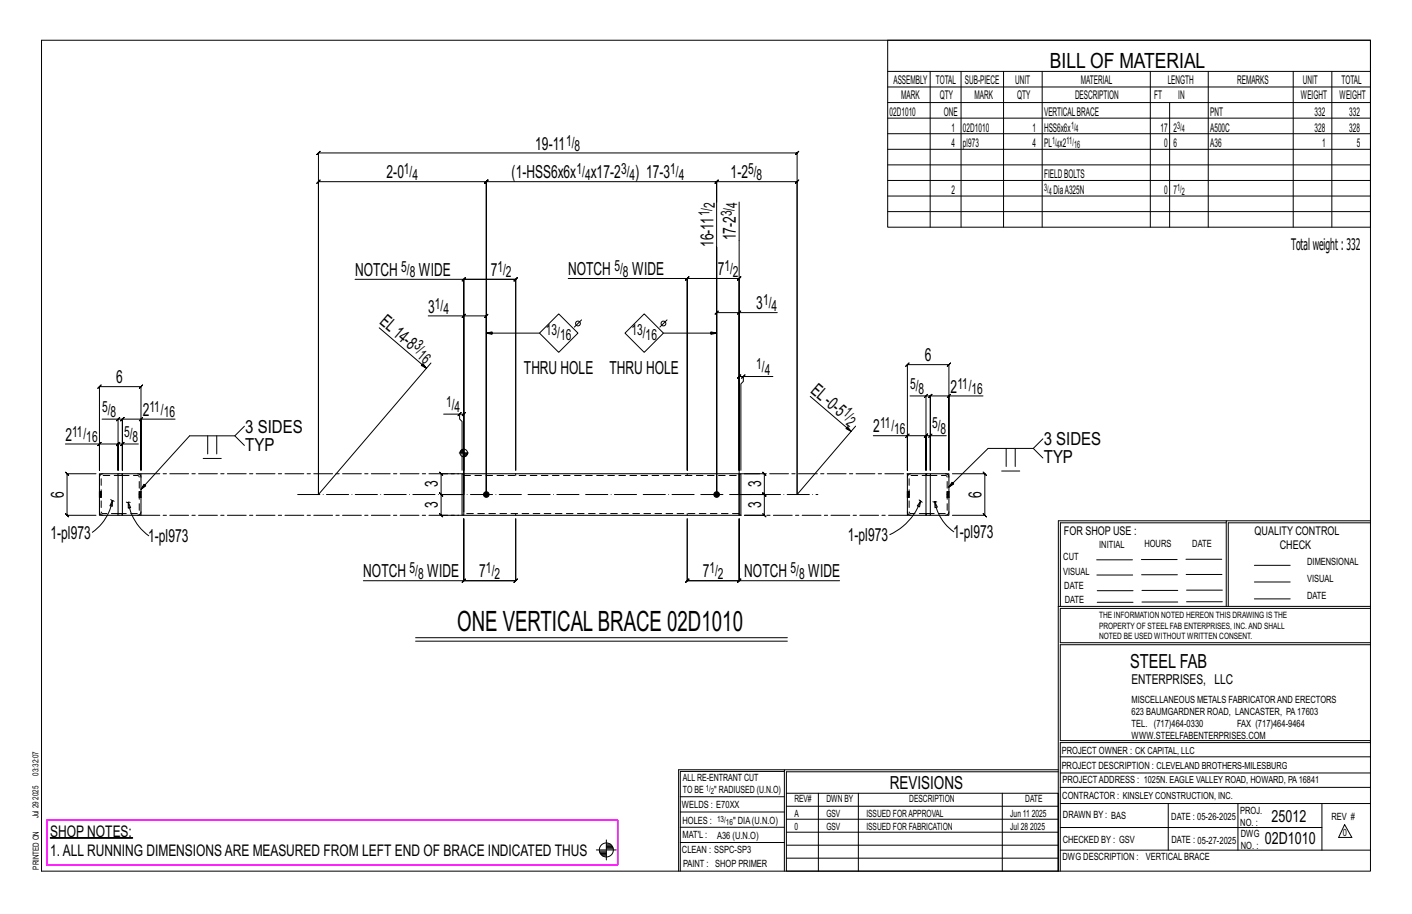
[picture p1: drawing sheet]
<svg xmlns="http://www.w3.org/2000/svg" width="432mm" height="279mm" viewBox="0 0 432 279" stroke-linecap="round" stroke-linejoin="round" font-family="sans-serif">
<g fill="#000" stroke="#000" stroke-width=".31">
<path d="M15.4 256.1h25.2v.1h-25.2z"/>
<circle cx="148.7" cy="151.2" r=".86"/>
<circle cx="219.2" cy="151.2" r=".86"/>
</g>
<g fill="none" stroke="#000" stroke-width=".31">
<path d="M12.7 12.3h406.4v254h-406.4zM271.5 12.3h147.6v57.2h-147.6zM271.5 21.8h147.6M271.5 26.6h147.6M271.5 31.4h147.6M271.5 36.1h147.6M284.5 21.8v47.7M293.9 21.8v47.7M306.9 21.8v47.7M318.7 21.8v47.7M351.8 21.8v47.7M357.7 31.4v38.1"/>
<path d="M369.5 21.8v47.7M395.5 21.8v47.7M407.3 21.8v47.7M271.5 40.9h147.6M271.5 45.6h147.6M271.5 50.4h147.6M271.5 55.2h147.6M271.5 59.9h147.6M219.2 61.8v89.4v-75.6v75.6v-55.6l-.5 .5 1-1-.5 .5h6.8M226 61.8v82v-28.7l-.5 .5 1-1-.5 .5h1.3M271.5 64.7h147.6M108.6 85.4h33.2v58.4v-58.4l-.5 .5 1-1-.5 .5h15.9l-.5 .5 1-1-.5 .5v58.4v-58.4l.5-.5-1 1 .5-.5h-15.9"/>
<path d="M131 96.6h10.8v54.6v-24.6l.5-.5-1 1 .5-.5h-1.2M141.8 85.4l-.5 .5 1-1zM141.8 96.6l-.5 .5 1-1zM141.8 96.6h6.9l-.5 .5 1-1-.5 .5v54.6M173.8 85.1h36.4v58.7v-58.7l-.5 .5 1-1-.5 .5h15.8l-.5 .5 1-1-.5 .5v58.7v-58.7l.5-.5-1 1 .5-.5h-15.8M177.8 97.8l-2.2 2.2M197 96l5.9 5.8-5.9 5.9-5.9-5.9zM204 97.8l-2.2 2.2M210.7 84.6l-1 1zM226.5 95.1l-1 1zM237.7 95.6h-11.7v55.6M116 100.2l14.4 12.4-1.6-.9 .5-.5 1.1 1.4"/>
<path d="M131.8 111l-34.4 40.2M148.7 101.8l1.8 .4v-.7l-1.8 .3h16.3M165 101.8l5.9-5.8 5.8 5.8-5.8 5.9zM202.9 101.8h16.3l-1.8 .4v-.7l1.8 .3M227.3 115.1l.5-.5-1 1zM236.4 115.1h-9.1v1.5l-.7 .7v26.5M29.9 136.2l1-1zM30.4 135.7h5.7l-.5 .5 1-1-.5 .5v8.1M31.2 128.1h4.9v15.7v-8.1l-.5 .5 1-1-.5 .5h1.3M35.6 128.6l1-1zM36.1 128.1h1.3l-.5 .5 1-1-.5 .5v15.7M36.9 136.2l1-1z"/>
<path d="M42.3 135.7h-4.9v8.1M42.6 128.6l1-1zM43.1 128.1h-5.7l.5-.5-1 1 .5-.5v15.7M53.5 128.1h-10.4v15.7v-25.6l.5-.5-1 1 .5-.5h-12.7l.5-.5-1 1 .5-.5v25.6v-8.1h-10.4M63.5 133.2v5.6M66.3 133.2v5.6M71.8 133.2l2.9 3M74.7 130.3l-2.9 2.9h-13.8l-14.9 16.4 .9-1.6 .6 .5-1.5 1.1M135.7 126.6h4.9v1.5l.7 .7v15M140.1 127.1l1-1zM140.4 138.5h2.8M140.8 138v.5"/>
<path d="M141 137.7v.8M141.2 137.5v1M141.4 137.4v1.1M141.6 137.3v1.2M141.8 137.1v13M142 138.5v1.1M142.3 138.5v1.1M142.5 138.5v.9M142.7 138.5v.8M142.9 138.5v.5M247.8 121.2l12.5 10.7-1.6-.9 .5-.5 1.1 1.4M261.7 130.3l-17.9 20.9"/>
<path d="M277 133.7l1-1zM277.5 133.2h5.7l-.5 .5 1-1-.5 .5v10.6M278.3 121h4.9v22.8v-10.6l-.5 .5 1-1-.5 .5h1.3M282.7 121.5l1-1zM283.2 121h1.3l-.5 .5 1-1-.5 .5v22.8M284 133.7l1-1zM289.4 133.2h-4.9v10.6M289.7 121.5l1-1zM290.2 121h-5.7l.5-.5-1 1 .5-.5v22.8M300.6 121h-10.4v22.8v-32.3l.5-.5-1 1 .5-.5h-12.7l.5-.5-1 1 .5-.5v32.3v-10.6h-10.4M307.7 137.1v5.5M310.5 137.1v5.5"/>
<path d="M316 137.1l2.9 2.9M318.9 134.1l-2.9 3h-13.8l-12.1 11.8 1-1.5 .5 .6-1.5 .9M29.4 144.8h-8.9l-.5-.5 1 1-.5-.5v12.7l-.5-.5 1 1-.5-.5h8.9M33.9 152.7l.5 .3M34.4 153l-.1 1.8-.7-.2zM34.4 153a15 15 0 0 1-6.2 9.7M34.4 153l.5 .3M38.6 153.5l.6 .1M39.2 153.6l.8 1.6-.8 .1zM39.2 153.6a15.7 15.7 0 0 0 6.3 10.2M39.2 153.6h.6M62.1 140.1h5.6"/>
<path d="M97.4 151.2v-104.4l-.5 .5 1-1-.5 .5h146.4l-.5 .5 1-1-.5 .5v104.4M97.4 151.2v-95.7l-.5 .5 1-1-.5 .5h51.3l-.5 .5 1-1-.5 .5v95.7v-95.7l-.5 .5 1-1-.5 .5h70.5l-.5 .5 1-1-.5 .5v6.3v-6.3l-.5 .5 1-1-.5 .5h24.6l-.5 .5 1-1-.5 .5v95.7M140.2 144.8h-5.3l-.5-.5 1 1-.5-.5v6.4l-.5-.5 1 1-.5-.5h6.4h-6.4l-.5-.5 1 1-.5-.5v6.3l-.5-.5 1 1-.5-.5h5.3M227.6 144.8h6.1l-.5-.5 1 1-.5-.5v6.4l-.5-.5 1 1-.5-.5h-7.1h7.1l-.5-.5 1 1-.5-.5v6.3l-.5-.5 1 1-.5-.5h-6.1M281.1 152.8l.4 .4M281.5 153.2l-.3 1.8-.7-.3zM281.5 153.2a18.2 18.2 0 0 1-9.4 10.2M281.5 153.2l.5 .4M285.3 153.4h.6M285.9 153.4l.8 1.6-.8 .2zM285.9 153.4a14.2 14.2 0 0 0 5.8 9.2M285.9 153.4l.6 .1"/>
<path d="M291.2 144.8h10l-.5-.5 1 1-.5-.5v12.7l-.5-.5 1 1-.5-.5h-10M306.3 144h5.5M375 159.8h-50.7v25.6M375 159.2h-51.3l-.1 107.1M419.1 159.2h-44.1v26.2M419.1 159.8h-43.5v25.6M111.1 177.5h30.7v-18.9v18.9l-.5 .5 1-1-.5 .5h15.9l-.5 .5 1-1-.5 .5v-18.9v18.9l.5-.5-1 1 .5-.5h-15.9M141.8 177.5l-.5 .5 1-1zM226 177.5h-15.8l.5-.5-1 1 .5-.5v-18.9v18.9l-.5 .5 1-1-.5 .5h15.8l-.5 .5 1-1-.5 .5v-18.9v18.9h30.8M226.5 177l-1 1zM335.4 171.1h10.9M335.4 175.8h11"/>
<path d="M349 171h11M349.1 175.7h11M362.7 171h10.9M362.7 175.6h11M383.6 172.8h11M383.6 177.9h11M127.1 194.9h113.7M127.1 196h113.7M323.7 185.4h95.4M335.5 184.1h11M335.5 180.6h11M349.2 184h11"/>
<path d="M349.2 180.5h11M362.9 180.4h10.9M362.9 184h10.9M383.6 183.1h11M419.1 186h-94.9v10.5h94.9M419.1 197.1h-94.9v29.3h94.9v.6h-94.9v39.3M239.9 235.8h-31.9v30.5M239.9 235.3h-32.4v31M323.6 235.3h-83.7v31M323.6 235.9h-83.1v6.6M324.2 236.3h94.9M324.2 231.4h94.9"/>
<path d="M182.4 259.8h6.1M185.4 256.8v6.1M185.4 258.7h1.9M185.4 258.4h1.6M185.4 259.5h2.1M185.4 259.1h2M185.4 258h1.2M208 252.9h31.9M208 257.5h31.9M208 243.6h31.9M208 248.2h31.9M240.5 242.5h83.1v23.8h-83.1z"/>
<path d="M240.5 258.4h83.1M240.5 254.4h83.1M240.5 250.4h83.1M240.5 246.5h83.1M250.3 242.5v23.8M262.5 242.5v23.8M306.5 242.5v23.8M324.2 253h80.1M324.2 245.6h94.9M324.2 259.9h94.9M324.2 240.7h94.9M357.3 245.6v14.3"/>
<path d="M378.6 245.6v14.3M404.3 245.6v14.3M411.2 252.1l2.2 3.9h-4zM183.3 260.2h2.1M183.4 260.5h2M183.5 260.9h1.9M183.8 261.3h1.6M184.3 261.6h1.1M240.5 262.3h83.1"/>
<circle cx="176.7" cy="98.9" r=".74"/>
<circle cx="202.9" cy="98.9" r=".74"/>
<circle cx="141.8" cy="138.5" r="1.16"/>
<circle cx="185.4" cy="259.8" r="2.14"/>
</g>
<path d="M14.3 250.7h174.6v13.7h-174.6z" fill="none" stroke="#f0f" stroke-width=".5"/>
<g fill="none" stroke="#000" stroke-width=".32">
<path d="M30.4 150.3h.1M30.4 152h.1M30.4 144.8h5.7v12.7h-5.7zM30.9 150.3h.1M30.9 152h.1M36.1 144.8h1.2M36.1 157.5h1.3M36.1 157h1.2M37.3 145.4h.1M37.4 144.8h5.7v12.7h-5.7zM37.4 144.8l-.1 .6h-1.2M37.4 157l-.1 .5"/>
<path d="M42.6 150.3h.1M42.6 152h.1M43.1 150.3h.1M43.1 152h.1M141.3 144.8h.5v12.7h-.5zM141.8 144.8h84.2v12.7h-84.2M141.8 145.9v10.6M226 144.8h.6v12.7h-.6zM277.5 150.3h.1M277.5 152h.1M277.5 144.8h5.7v12.7h-5.7zM278 150.3h.1"/>
<path d="M278 152h.1M283.2 144.8h.1M283.2 157h1.3M283.3 157l-.1 .5M283.3 145.4h1.2M283.3 157.5h1.2M284.5 144.8h5.7v12.7h-5.7zM284.5 144.8h-1.2l-.1 .6M289.6 150.3h.1M289.6 152h.1M290.2 150.3h.1M290.2 152h.1"/>
</g>
<g fill="none" stroke="#000" stroke-width=".31" stroke-dasharray="2 1.4">
<path d="M30.4 150.8h.6v.4h-.6zM30.4 150.8v-.2h.6v.2M30.4 150.6v-.2h.6v.2M30.4 150.4v-.1M30.4 152h.1M30.4 151.8v.2h.6M30.4 151.5v.3h.6v.2M30.4 151.2v.3h.6v.3M30.4 156.5a1.06 1.06 0 0 0 1.1 1M30.4 152h.5M30.9 150.3h-.5M31 150.3v.1"/>
<path d="M31 151.2v.3M31.5 144.8a1.06 1.06 0 0 0-1.1 1.1M36.1 157h-4.6l-.4-.2-.2-.3 .1-10.8 .5-.3h4.6M37.4 145.4h4.7l.3 .1 .2 .4-.1 10.8-.4 .3h-4.7M42.1 157.5a1.06 1.06 0 0 0 1-1M42.6 151.2h.5v.3h-.5zM42.6 152h.1M42.6 151.2v-.4M42.6 152h.5M43.1 145.9a1.06 1.06 0 0 0-1-1.1M43.1 150.3h-.5M43.1 151.5v.3h-.5v-.3"/>
<path d="M43.1 151.8v.2h-.5v-.2M43.1 152h.1M43.1 150.3v.1M43.1 150.6v-.2l-.5-.1M43.1 150.8v-.2h-.5v-.2M43.1 151.2v-.4h-.5v-.2M141.8 145.4h84.2M157.7 157v.5M157.7 144.8v.6M210.2 145.4v-.6M210.2 157.5v-.5M226 157h-84.2"/>
<path d="M277.5 150.8h.5v.4h-.5zM277.5 150.8v-.2h.5v.2M277.5 150.6v-.2h.5v.2M277.5 150.4v-.1M277.5 152h.1M277.5 151.8v.2h.5M277.5 151.5v.3h.5v.2M277.5 151.2v.3h.5v.3M277.5 156.5a1.06 1.06 0 0 0 1 1M277.5 152h.5M278 150.3h-.5M278 150.3v.1"/>
<path d="M278 151.2v.3M278.5 144.8a1.06 1.06 0 0 0-1 1.1M283.2 157h-4.7l-.3-.2-.2-.3 .1-10.8 .4-.3h4.7M284.5 145.4h4.6l.4 .1 .2 .4-.1 10.8-.5 .3h-4.6M289.1 157.5a1.06 1.06 0 0 0 1.1-1M289.6 151.2h.6v.3h-.6zM289.6 152h.1M289.6 151.2v-.4M289.7 152h.5M290.2 145.9a1.06 1.06 0 0 0-1.1-1.1M290.2 150.3h-.5M290.2 151.5v.3h-.6v-.3"/>
<path d="M290.2 151.8v.2h-.6v-.2M290.2 152h.1M290.2 150.3v.1M290.2 150.6v-.2l-.6-.1M290.2 150.8v-.2h-.6v-.2M290.2 151.2v-.4h-.6v-.2"/>
</g>
<path d="M91 151.2h159.1" fill="none" stroke="#000" stroke-width=".31" stroke-dasharray="6.8 1 0 1"/>
<path d="M43.1 144.8h98.2M43.1 157.5h98.2M226.6 144.8h50.9M277.5 157.5h-50.9" fill="none" stroke="#000" stroke-width=".31" stroke-dasharray="5.8 1 1 1"/>
<text font-size="8.6" x="139.8" y="193">ONE VERTICALBRACE 02D1010</text>
<text font-size="6.4" x="321.1" y="20.7">BILL OF MATERIAL</text>
<text font-size="5.9" x="345.6" y="204.1">STEEL FAB</text>
<g font-size="5.5">
<text x="163.7" y="45.8">19-11</text>
<text x="118.2" y="54.5">2-0</text>
<text x="156.5" y="54.5">(1-HSS6x6x</text>
<text x="180.7" y="54.5">x17-2</text>
<text x="194.3" y="54.5">) 17-3</text>
<text x="223.4" y="54.5">1-2</text>
<text x="218.2" y="75.6" transform="rotate(-90 218.2 75.6)">16-11</text>
<text x="225" y="73.5" transform="rotate(-90 225 73.5)">17-2</text>
<text x="108.6" y="84.4">NOTCH</text>
<text x="128.1" y="84.4">WIDE</text>
<text x="150.1" y="84.4">7</text>
<text x="173.8" y="84.1">NOTCH</text>
<text x="193.3" y="84.1">WIDE</text>
<text x="219.5" y="84.1">7</text>
<text x="131" y="95.6">3</text>
<text x="231.3" y="94.6">3</text>
<text x="115.8" y="98.8" transform="rotate(41 115.8 98.8)">EL14-8</text>
<text x="282.8" y="110.5">6</text>
<text x="35.5" y="117.2">6</text>
<text x="160.2" y="114.4">THRU HOLE</text>
<text x="186.4" y="114.4">THRU HOLE</text>
<text x="247.6" y="119.7" transform="rotate(41 247.6 119.7)">EL-0-5</text>
<text x="290.7" y="120">2</text>
<text x="43.6" y="127.1">2</text>
<text x="20" y="134.7">2</text>
<text x="75" y="132.2">3 SIDES</text>
<text x="75" y="137.8">TYP</text>
<text x="267.1" y="132.2">2</text>
<text x="319.2" y="136.1">3 SIDES</text>
<text x="319.2" y="141.6">TYP</text>
<text x="133.9" y="149" transform="rotate(-90 133.9 149)">3</text>
<text x="232.7" y="148.9" transform="rotate(-90 232.7 148.9)">3</text>
<text x="19.5" y="152.2" transform="rotate(-90 19.5 152.2)">6</text>
<text x="133.9" y="155.4" transform="rotate(-90 133.9 155.4)">3</text>
<text x="232.7" y="155.4" transform="rotate(-90 232.7 155.4)">3</text>
<text x="300.2" y="152.2" transform="rotate(-90 300.2 152.2)">6</text>
<text x="15.4" y="164.6">1-pl973</text>
<text x="45.3" y="165.7">1-pl973</text>
<text x="259.3" y="165.4">1-pl973</text>
<text x="291.5" y="164.6">1-pl973</text>
<text x="111.1" y="176.5">NOTCH</text>
<text x="130.6" y="176.5">WIDE</text>
<text x="146.6" y="176.5">7</text>
<text x="214.9" y="176.5">7</text>
<text x="227.6" y="176.5">NOTCH</text>
<text x="247.1" y="176.5">WIDE</text>
<text x="272.2" y="241.1">REVISIONS</text>
</g>
<g font-size="5.1">
<text x="388.9" y="251.3">25012</text>
<text x="386.8" y="258.1">02D1010</text>
</g>
<g font-size="4.9">
<text x="394.8" y="76.4">Totalweight : 332</text>
<text x="15.4" y="255.8">SHOP NOTES:</text>
<text x="15.4" y="261.6">1.ALL RUNNING DIMENSIONSARE MEASURED FROM LEFT END OF BRACE INDICATED THUS</text>
</g>
<g font-size="4.7">
<text x="173.1" y="44.5">1/</text>
<text x="175.7" y="46.2">8</text>
<text x="123.5" y="53.3">1/</text>
<text x="176.3" y="53.3">1/</text>
<text x="189.9" y="53.3">3/</text>
<text x="204.9" y="53.3">1/</text>
<text x="228.8" y="53.3">5/</text>
<text x="126.1" y="55">4</text>
<text x="179" y="55">4</text>
<text x="192.5" y="55">4</text>
<text x="207.5" y="55">4</text>
<text x="231.4" y="55">8</text>
<text x="218.6" y="63.5" transform="rotate(-90 218.6 63.5)">2</text>
<text x="225.5" y="63.5" transform="rotate(-90 225.5 63.5)">4</text>
<text x="216.9" y="66.1" transform="rotate(-90 216.9 66.1)">1/</text>
<text x="223.8" y="66.1" transform="rotate(-90 223.8 66.1)">3/</text>
<text x="122.7" y="83.1">5/</text>
<text x="152.1" y="83.1">1/</text>
<text x="187.9" y="82.9">5/</text>
<text x="221.5" y="82.9">1/</text>
<text x="125.3" y="84.8">8</text>
<text x="154.7" y="84.8">2</text>
<text x="190.5" y="84.6">8</text>
<text x="224.1" y="84.6">2</text>
<text x="133" y="94.3">1/</text>
<text x="135.6" y="96">4</text>
<text x="233.3" y="93.3">1/</text>
<text x="236" y="95">4</text>
<text x="126.4" y="106.2" transform="rotate(41 126.4 106.2)">3/</text>
<text x="166.9" y="102.4">13/</text>
<text x="171.3" y="104">16</text>
<text x="193.1" y="102.4">13/</text>
<text x="197.4" y="104">16</text>
<text x="127.3" y="109.2" transform="rotate(41 127.3 109.2)">16</text>
<text x="231.2" y="112.9">1/</text>
<text x="233.9" y="114.5">4</text>
<text x="278.3" y="118.8">5/</text>
<text x="292.8" y="118.8">11/</text>
<text x="31.2" y="125.9">5/</text>
<text x="45.7" y="125.9">11/</text>
<text x="136.4" y="124.4">1/</text>
<text x="280.9" y="120.5">8</text>
<text x="297.1" y="120.5">16</text>
<text x="33.8" y="127.5">8</text>
<text x="50.1" y="127.5">16</text>
<text x="139" y="126">4</text>
<text x="257.6" y="126.7" transform="rotate(41 257.6 126.7)">1/</text>
<text x="258.5" y="129.6" transform="rotate(41 258.5 129.6)">2</text>
<text x="269.1" y="131">11/</text>
<text x="285" y="131">5/</text>
<text x="22" y="133.5">11/</text>
<text x="26.4" y="135.1">16</text>
<text x="38" y="133.5">5/</text>
<text x="40.6" y="135.1">8</text>
<text x="273.5" y="132.6">16</text>
<text x="287.6" y="132.6">8</text>
<text x="125.2" y="175.3">5/</text>
<text x="127.9" y="176.9">8</text>
<text x="148.6" y="175.3">1/</text>
<text x="151.2" y="176.9">2</text>
<text x="216.9" y="175.3">1/</text>
<text x="219.6" y="176.9">2</text>
<text x="241.8" y="175.3">5/</text>
<text x="244.4" y="176.9">8</text>
</g>
<text font-size="4.2" x="346" y="209.1">ENTERPRISES, LLC</text>
<g font-size="3.7">
<text x="273.2" y="25.6">ASSEMBLY</text>
<text x="286.2" y="25.6">TOTAL</text>
<text x="295.1" y="25.6">SUB-PIECE</text>
<text x="310.4" y="25.6">UNIT</text>
<text x="330.5" y="25.6">MATERIAL</text>
<text x="357.1" y="25.6">LENGTH</text>
<text x="378.3" y="25.6">REMARKS</text>
<text x="398.4" y="25.6">UNIT</text>
<text x="410.2" y="25.6">TOTAL</text>
<text x="272.1" y="35.5">02D1010</text>
<text x="275.6" y="30.4">MARK</text>
<text x="287.4" y="30.4">QTY</text>
<text x="288.6" y="35.5">ONE</text>
<text x="298" y="30.4">MARK</text>
<text x="311" y="30.4">QTY</text>
<text x="319.3" y="35.5">VERTICALBRACE</text>
<text x="328.7" y="30.4">DESCRIPTION</text>
<text x="353" y="30.4">FT</text>
<text x="360.3" y="30.4">IN</text>
<text x="370.1" y="35.5">PNT</text>
<text x="397.8" y="30.4">WEIGHT</text>
<text x="402" y="35.5">332</text>
<text x="409.6" y="30.4">WEIGHT</text>
<text x="412.6" y="35.5">332</text>
<text x="290.9" y="40.2">1</text>
<text x="294.5" y="40.2">02D1010</text>
<text x="315.8" y="40.2">1</text>
<text x="319.3" y="40.2">HSS6x6x</text>
<text x="354.9" y="40.2">17</text>
<text x="358.9" y="40.2">2</text>
<text x="370.1" y="40.2">A500C</text>
<text x="402" y="40.2">328</text>
<text x="412.6" y="40.2">328</text>
<text x="290.9" y="45">4</text>
<text x="294.5" y="45">pl973</text>
<text x="315.8" y="45">4</text>
<text x="319.3" y="45">PL x2</text>
<text x="356" y="45">0</text>
<text x="358.9" y="45">6</text>
<text x="370.1" y="45">A36</text>
<text x="404.3" y="45">1</text>
<text x="415" y="45">5</text>
<text x="290.9" y="59.3">2</text>
<text x="319.3" y="54.5">FIELDBOLTS</text>
<text x="322.2" y="59.3">DiaA325N</text>
<text x="356" y="59.3">0</text>
<text x="358.9" y="59.3">7</text>
<text x="325.3" y="163.4">FOR SHOP USE :</text>
<text x="383.7" y="163.4">QUALITY CONTROL</text>
<text x="391.4" y="167.8">CHECK</text>
</g>
<g font-size="3.1">
<text x="327.5" y="39.4">1/</text>
<text x="328.9" y="40.5">4</text>
<text x="360" y="39.4">3/</text>
<text x="361.4" y="40.5">4</text>
<text x="321.7" y="44.1">1/</text>
<text x="323.1" y="45.3">4</text>
<text x="326.1" y="44.1">11/</text>
<text x="328.5" y="45.3">16</text>
<text x="319.3" y="58.4">3/</text>
<text x="320.7" y="59.5">4</text>
<text x="360" y="58.4">1/</text>
<text x="361.4" y="59.5">2</text>
<text x="336.2" y="167.4">INITIAL</text>
<text x="350" y="167.1">HOURS</text>
<text x="364.6" y="167.2">DATE</text>
<text x="325.2" y="171.3">CUT</text>
<text x="399.8" y="172.8">DIMENSIONAL</text>
<text x="325.1" y="175.8">VISUAL</text>
<text x="399.8" y="177.9">VISUAL</text>
<text x="325.5" y="180">DATE</text>
<text x="325.7" y="184.4">DATE</text>
<text x="399.8" y="183.1">DATE</text>
<text x="346" y="215">MISCELLANEOUS METALS FABRICATORAND ERECTORS</text>
<text x="346" y="218.6">623 BAUMGARDNER ROAD, LANCASTER, PA17603</text>
<text x="346" y="225.8">WWW.STEELFABENTERPRISES.COM</text>
<text x="346" y="222.2">TEL. (717)464-0330</text>
<text x="378.3" y="222.2">FAX (717)464-9464</text>
<text x="324.7" y="230.5">PROJECT OWNER : CK CAPITAL, LLC</text>
<text x="208.8" y="238.8">ALL RE-ENTRANT CUT</text>
<text x="324.7" y="235.1">PROJECT DESCRIPTION : CLEVELAND BROTHERS-MILESBURG</text>
<text x="324.9" y="239.5">PROJECTADDRESS : 1025N. EAGLE VALLEY ROAD, HOWARD, PA16841</text>
<text x="208.8" y="242.5">TO BE</text>
<text x="218.4" y="242.5">&quot; RADIUSED (U.N.O)</text>
<text x="242.9" y="245.3">REV#</text>
<text x="252.7" y="245.3">DWN BY</text>
<text x="278.1" y="245.3">DESCRIPTION</text>
<text x="313.5" y="245.3">DATE</text>
<text x="324.9" y="244.2">CONTRACTOR : KINSLEY CONSTRUCTION, INC.</text>
<text x="208.5" y="247">WELDS : E70XX</text>
<text x="208.7" y="251.7">HOLES :</text>
<text x="224.2" y="251.8">&quot; DIA(U.N.O)</text>
<text x="242.9" y="249.9">A</text>
<text x="252.7" y="249.9">GSV</text>
<text x="264.9" y="249.9">ISSUED FORAPPROVAL</text>
<text x="309" y="249.9">Jun 11</text>
<text x="315.5" y="249.9">2025</text>
<text x="325.1" y="250">DRAWN BY : BAS</text>
<text x="358.2" y="250.5">DATE : 05-26-2025</text>
<text x="379.3" y="248.9">PROJ.</text>
<text x="407.2" y="250.5">REV #</text>
<text x="208.7" y="256.3">MAT'L :</text>
<text x="219.3" y="256.4">A36 (U.N.O)</text>
<text x="242.9" y="253.8">0</text>
<text x="252.7" y="253.8">GSV</text>
<text x="264.9" y="253.8">ISSUED FOR FABRICATION</text>
<text x="309" y="253.8">Jul 28</text>
<text x="315" y="253.8">2025</text>
<text x="325" y="257.6">CHECKED BY : GSV</text>
<text x="358.3" y="257.7">DATE : 05-27-2025</text>
<text x="379.3" y="252.5">NO. :</text>
<text x="379.5" y="255.9">DWG</text>
<text x="410.6" y="255.5">0</text>
<text x="208.6" y="260.7">CLEAN : SSPC-SP3</text>
<text x="324.9" y="262.9">DWG DESCRIPTION :</text>
<text x="350.4" y="263">VERTICAL BRACE</text>
<text x="379.5" y="259.5">NO. :</text>
<text x="208.9" y="265">PAINT : SHOP PRIMER</text>
</g>
<g font-size="2.7">
<text x="336.1" y="189">THE INFORMATION NOTED HEREON THIS DRAWING IS THE</text>
<text x="336.1" y="195.4">NOTED BE USED WITHOUT WRITTEN CONSENT.</text>
<text x="336.1" y="192.2">PROPERTY OF STEEL FAB ENTERPRISES, INC.AND SHALL</text>
</g>
<g font-size="2.6">
<text x="215.9" y="241.8">1/</text>
<text x="217.4" y="242.7">2</text>
<text x="219.3" y="251.1">13/</text>
<text x="222" y="252.1">16</text>
</g>
<g font-size="2.5">
<text x="11.7" y="237.1" transform="rotate(-90 11.7 237.1)">03:32:07</text>
<text x="11.8" y="244.4" transform="rotate(-90 11.8 244.4)">2025</text>
<text x="11.8" y="250.1" transform="rotate(-90 11.8 250.1)">Jul 29</text>
<text x="11.9" y="265.8" transform="rotate(-90 11.9 265.8)">PRINTED ON</text>
</g>
</svg>
